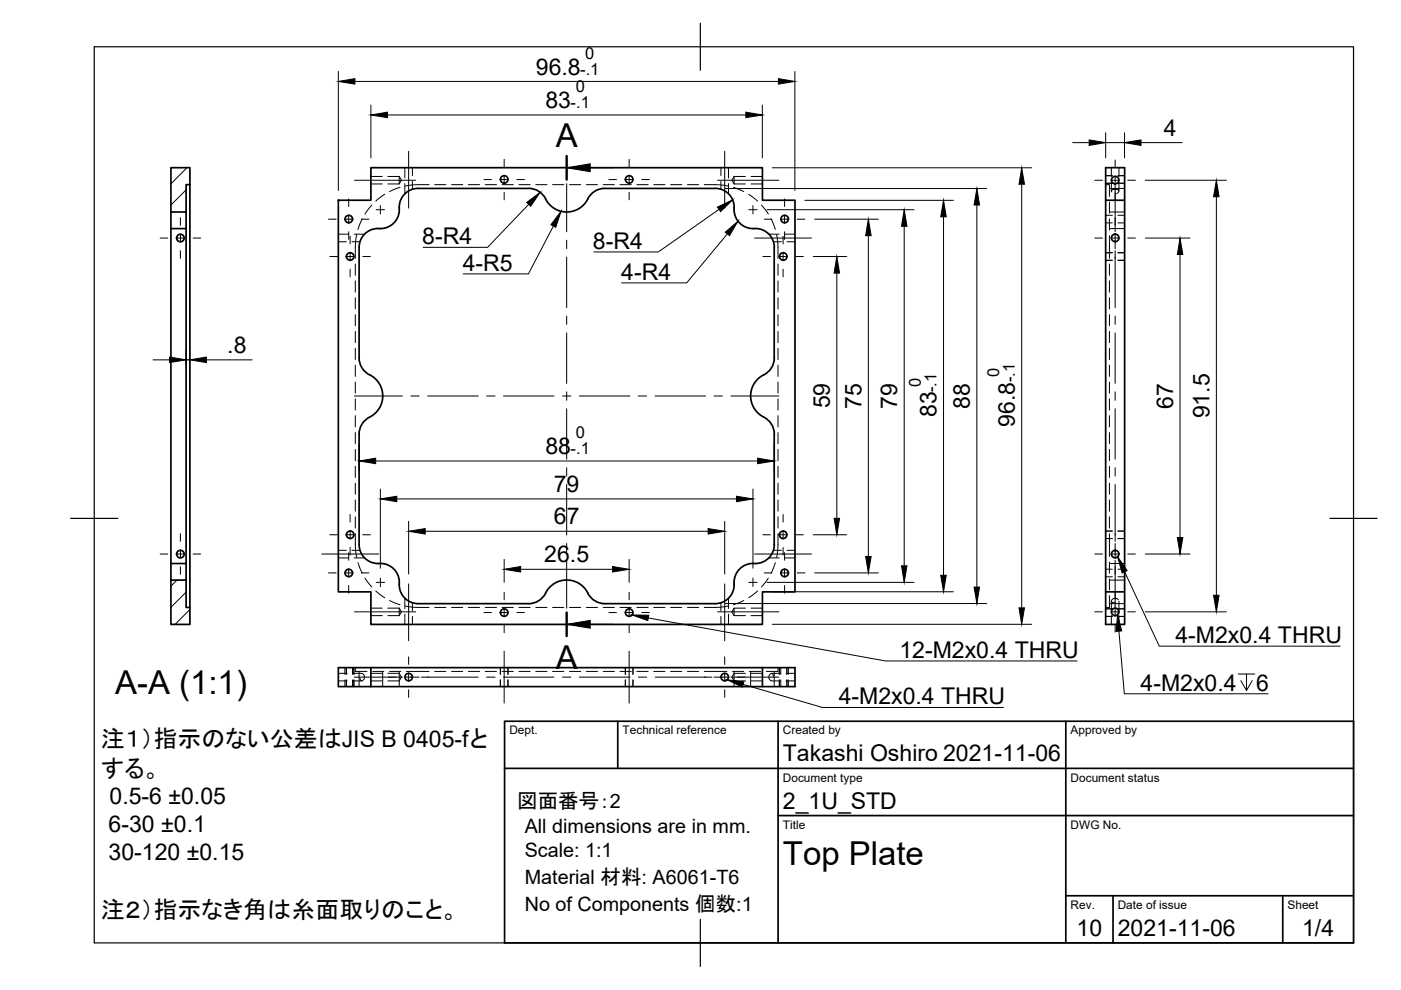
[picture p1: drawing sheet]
<svg xmlns="http://www.w3.org/2000/svg" width="297mm" height="210mm" viewBox="0 0 297 210" stroke-linecap="round" stroke-linejoin="round" font-family="sans-serif">
<!-- layer: Visible -->
<g fill="none" stroke="#000" stroke-width=".36">
<path d="M36.2 35.6h4.1v3.6h-.8v5.8h-3.3zM40.3 39.2v89.6M88.6 40h23.5M88.7 39.9a4.1 4.1 0 0 0-4.1 4.6 4 4 0 0 1-3.9 4M112.1 39.9a4 4 0 0 1 3.6 2.3M128.2 40h23.4M128.2 39.9a4 4 0 0 0-3.6 2.3M151.6 39.9a4 4 0 0 1 4.1 4M234.4 35.6h4v96.8h-4zM36.2 45v87.4h4.1v-3.6h-.8v-5.8h-3.3M36.2 48.5h3.3M39.5 45v78"/>
<path d="M71.7 42.5h6.9v-6.9h83v6.9h7v83h-7v6.9h-83v-6.9h-6.9zM80.6 48.5a4 4 0 0 0-4.5 4v23.4a4 4 0 0 0 2.3 3.6M115.7 42.2a5 5 0 0 0 4.5 2.8 5 5 0 0 0 4.4-2.8M155.6 44a4.1 4.1 0 0 0 4.5 4.5M160.2 48.4a4 4 0 0 1 4 4.1l-.1 23.4a4.2 4.2 0 0 1-2.8 3.9 5 5 0 0 0 .6 8.6M234.4 42.5h4M78.4 79.5a5 5 0 0 1 2.8 4.5 5 5 0 0 1-2.8 4.4M76.1 92v23.5M78.4 88.4a4 4 0 0 0-2.3 3.6M161.9 88.4a4 4 0 0 1 2.3 3.6M164.1 92v23.5M36.2 119.5h3.3"/>
<path d="M76.1 115.5a4.1 4.1 0 0 0 4.5 4M80.7 119.5a4 4 0 0 1 4 4M160.1 119.5a4 4 0 0 0-4.5 4M164.2 115.5a4 4 0 0 1-4 4M84.6 123.5a4.1 4.1 0 0 0 4.1 4.5M88.6 128h23.5M115.7 125.8a5 5 0 0 1 4.5-2.8 5 5 0 0 1 4.4 2.8M115.7 125.8a4 4 0 0 1-3.6 2.2M155.6 123.5v.5M155.7 124a4 4 0 0 1-4.1 4h-23.4a4 4 0 0 1-3.6-2.2M234.4 125.5h4M71.7 141.6h96.9v4h-96.9z"/>
<path d="M78.6 141.6v4M161.6 141.6v4"/>
<circle cx="106.9" cy="38" r=".79"/>
<circle cx="133.4" cy="38" r=".79"/>
<circle cx="236.4" cy="38.2" r=".79"/>
<circle cx="38.2" cy="50.5" r=".8"/>
<circle cx="73.9" cy="46.4" r=".79"/>
<circle cx="74.2" cy="54.4" r=".79"/>
<circle cx="166.1" cy="54.4" r=".79"/>
<circle cx="166.4" cy="46.4" r=".79"/>
<circle cx="236.4" cy="50.4" r=".79"/>
<circle cx="38.2" cy="117.5" r=".8"/>
<circle cx="74.2" cy="113.4" r=".79"/>
<circle cx="166" cy="113.4" r=".79"/>
<circle cx="236.4" cy="117.5" r=".79"/>
<circle cx="73.9" cy="121.5" r=".79"/>
<circle cx="106.9" cy="129.9" r=".79"/>
<circle cx="133.4" cy="129.9" r=".79"/>
<circle cx="166.4" cy="121.5" r=".79"/>
<circle cx="236.4" cy="129.7" r=".79"/>
<circle cx="86.6" cy="143.6" r=".79"/>
<circle cx="153.7" cy="143.6" r=".79"/>
</g>
<!-- layer: Hidden -->
<g fill="none" stroke="#000" stroke-width=".21">
<path d="M78.6 39h2.4M78.6 37.4h2.4M82.2 37.4h2.4M84.6 37.4v1.6M84.6 37.4l.5 .8-.5 .8h-2.4M84.8 39.7l-2.2 .9M85.8 35.6v2.1M85.8 38.9v2.2M87.4 35.6v1.6M87.4 38.5v1.6M91 39.2a17.7 17.7 0 0 0-5 .2M92.2 39.2h2.3"/>
<path d="M95.7 39.2h2.4M99.3 39.2h2.4M102.9 39.2h2.4M106.4 39.2h2.4M110 39.2h2.4M113.6 39.2h2.4M117.2 39.2h2.3M120.7 39.2h2.4M124.3 39.2h2.4M127.9 39.2h2.4M131.4 39.2h2.4M135 39.2h2.4"/>
<path d="M138.6 39.2h2.4M142.2 39.2h2.3M145.8 39.2h2.3M149.3 39.2a17.7 17.7 0 0 1 5 .2M152.8 35.6v1.6M152.8 38.5v1.6M154.5 35.6v2.1M154.5 38.9v2.2M155.5 39.7l2.2 .9M155.6 37.4v1.6M155.6 39h2.5M158.1 37.4h-2.5l-.4 .8 .4 .8"/>
<path d="M159.2 39h2.4M159.2 37.4h2.4M234.4 39.2h.8v2.4M234.4 37.2h1.4M234.4 38.9h1.4M235.2 40h3.2M235.6 35.6v1.8M235.6 38.6v1.9M237 37.2h1.4M237 38.9h1.4M237.2 35.6v1.8M237.2 38.6v1.9"/>
<path d="M71.7 49.6h2.2M71.7 51.3h1.7M74.6 51.3h1.7M75.1 49.6h2.2M75.3 56v2.4M75.3 59.6v2.3M75.6 49.8a17.7 17.7 0 0 0-.3 5M76.8 46.4l-.9 2.2M78.8 43.5l-1.4 1.9M81.6 41.2l-1.9 1.4M158.7 41.2l1.9 1.4M161.5 43.5l1.4 1.9"/>
<path d="M163 49.6h2.2M163.5 46.4l.9 2.2M164 51.3h1.7M164.7 49.8a17.7 17.7 0 0 1 .3 5M165 56v2.4M165 59.6v2.3M166.4 49.6h2.2M166.9 51.3h1.7M234.4 55.2h1.4M234.4 53.6h1.4M234.4 45.6h1.4M234.4 47.3h1.4"/>
<path d="M235.2 42.8v2.4M235.2 46.4v2.4M235.2 50v4.8M235.2 56v2.4M235.2 59.6v2.3M235.2 48.5h3.2M235.2 45h3.2M235.7 40.7l-.1-.3 .3-.2 .8-.1 .5 .2a.52 .52 0 0 1-.5 .7M237 55.2h1.4M237 53.6h1.4M237 45.6h1.4M237 47.3h1.4"/>
<path d="M75.3 63.1v2.4M75.3 66.7v2.4M75.3 70.3v2.4M75.3 73.8v2.4M75.3 77.4v2.4M165 63.1v2.4M165 66.7v2.4M165 70.3v2.4M165 73.8v2.4M165 77.4v2.4M235.2 63.1v2.4M235.2 66.7v2.4"/>
<path d="M235.2 70.3v2.4M235.2 73.8v2.4M235.2 77.4v2.4M75.3 81v2.4M75.3 84.6v2.3M75.3 88.1v2.4M75.3 91.7v2.4M75.3 95.3v2.4M75.3 98.9v2.3M165 81v2.4M165 84.6v2.3M165 88.1v2.4"/>
<path d="M165 91.7v2.4M165 95.3v2.4M165 98.9v2.3M235.2 81v2.4M235.2 84.6v2.3M235.2 88.1v2.4M235.2 91.7v2.4M235.2 95.3v2.4M235.2 98.9v2.3M71.7 116.7h1.7M71.7 118.3h2.2M74.6 116.7h1.7"/>
<path d="M75.1 118.3h2.2M75.3 113.1a17.7 17.7 0 0 0 .3 5.1M75.3 102.4v2.4M75.3 106v2.4M75.3 109.6v2.4M75.9 119.3l.9 2.2M163 118.3h2.2M164 116.7h1.7M164.4 119.3l-.9 2.2M165 113.1a17.7 17.7 0 0 1-.3 5.1M165 102.4v2.4M165 106v2.4"/>
<path d="M165 109.6v2.4M166.4 118.3h2.2M166.9 116.7h1.7M234.4 114.2h1.4M234.4 112.6h1.4M235.2 119.2v2.3M235.2 113.1v4.9M235.2 102.4v2.4M235.2 106v2.4M235.2 109.6v2.4M235.2 119.5h3.2M237 114.2h1.4"/>
<path d="M237 112.6h1.4M77.4 122.6l1.4 1.9M78.6 130.5h2.4M78.6 128.9h2.4M79.7 125.3l1.9 1.4M82.2 128.9h2.4M82.6 127.3l2.2 .9M84.6 128.9v1.6M84.6 128.9l.5 .8-.5 .8h-2.4M85.8 126.8v2.2M85.8 130.2v2.2M86 128.5a17.7 17.7 0 0 0 5 .3"/>
<path d="M87.4 127.8v1.7M87.4 130.7v1.7M92.2 128.8h2.3M95.7 128.8h2.4M99.3 128.8h2.4M102.9 128.8h2.4M106.4 128.8h2.4M110 128.8h2.4M113.6 128.8h2.4M117.2 128.8h2.3M120.7 128.8h2.4M124.3 128.8h2.4"/>
<path d="M127.9 128.8h2.4M131.4 128.8h2.4M135 128.8h2.4M138.6 128.8h2.4M142.2 128.8h2.3M145.8 128.8h2.3M152.8 127.8v1.7M152.8 130.7v1.7M154.3 128.5a17.7 17.7 0 0 1-5 .3M154.5 126.8v2.2M154.5 130.2v2.2M155.6 128.9v1.6"/>
<path d="M155.6 130.5h2.5M157.7 127.3l-2.2 .9M158.1 128.9h-2.5l-.4 .8 .4 .8M159.2 130.5h2.4M159.2 128.9h2.4M160.6 125.3l-1.9 1.4M162.9 122.6l-1.4 1.9M234.4 129.1h1.4M234.4 130.7h1.4M234.4 120.7h1.4M234.4 122.3h1.4M235.2 126.3v2.5h-.8"/>
<path d="M235.2 122.7v2.4M235.2 128h3.2M235.2 123h3.2M235.6 127.5v1.8M235.6 130.5v1.9M237 129.1h1.4M237 130.7h1.4M237 120.7h1.4M237 122.3h1.4M237.1 127.2l-.4-.3-.4-.1-.6 .4-.1 .3 .2 .2 .7 .1M237.2 127.5v1.8M237.2 130.5v1.9"/>
<path d="M71.7 142.8h1.9M71.7 144.4h1.9M73.1 141.6v1.4M73.1 144.2v1.4M73.4 141.6v1.4M73.4 144.2v1.4M74.7 141.6v1.4M74.7 144.2v1.4M74.8 142.8h1.9M74.8 144.4h1.9M75 141.6v1.4M75 144.2v1.4"/>
<path d="M75.3 141.6v.8h2.5M76.1 142.4v3.2M76.7 142.8l.4 .2 .2 .4-.2 .7a.42 .42 0 0 1-.6 .2 .42 .42 0 0 1-.2-.5M78.6 142.8h2.4M78.6 144.4h2.4M79 142.4h2.4M81.1 142.4v3.2M82.2 142.8h2.4M82.6 142.4h2.4M84.6 142.8v2.8M84.6 142.8l.5 .8-.5 .8h-2.4M84.6 142.4v.4"/>
<path d="M86.1 142.4h4.9M92.2 142.4h2.3M95.7 142.4h2.4M99.3 142.4h2.4M102.9 142.4h2.4M106.1 141.6v1.4M106.1 144.2v1.4M106.4 142.4h2.4M107.7 141.6v1.4M107.7 144.2v1.4M110 142.4h2.4M113.6 142.4h2.4"/>
<path d="M117.2 142.4h2.3M120.7 142.4h2.4M124.3 142.4h2.4M127.9 142.4h2.4M131.4 142.4h2.4M132.6 141.6v1.4M132.6 144.2v1.4M134.2 141.6v1.4M134.2 144.2v1.4M135 142.4h2.4M138.6 142.4h2.4M142.2 142.4h2.3"/>
<path d="M145.8 142.4h2.3M149.3 142.4h4.8M155.3 142.4h2.4M155.6 142.4v2M155.6 144.4v1.2M155.6 144.4h2.5M158.1 142.8h-2.5l-.4 .8 .4 .8M158.9 142.4h2.4M159.2 142.4v3.2M159.2 142.8h2.4M159.2 144.4h2.4M163.6 142.8h1.9"/>
<path d="M163.6 144.4h1.9M164 143.4l-.2-.5a.67 .67 0 0 0-.7 .3 .67 .67 0 0 0 0 .7l.5 .5M164.1 142.4v3.2M165 141.6v.8h-2.5M165.2 141.6v1.4M165.2 144.2v1.4M165.5 141.6v1.4M165.5 144.2v1.4M166.7 142.8h1.9M166.7 144.4h1.9M166.8 141.6v1.4M166.8 144.2v1.4"/>
<path d="M167.2 141.6v1.4M167.2 144.2v1.4"/>
</g>
<!-- layer: Border -->
<path d="M20 9.9h267v190h-267zM148.5 4.9v10M15 109.9h10M282 109.9h10M148.5 194.9v10" fill="none" stroke="#000" stroke-width=".25"/>
<!-- layer: TitleBlock -->
<path d="M107 152.9h180v47h-180zM131 152.9v10M165 152.9v47M226 152.9v47M107 162.9h180M165 172.9h122M226 189.9h61M236 189.9v10M272 189.9v10" fill="none" stroke="#000" stroke-width=".36"/>
<!-- layer: Dimensions -->
<g fill="none" stroke="#000" stroke-width=".21">
<path d="M71.7 15.1v25.3M75.2 17.3h89.8M168.5 15.1v25.3M78.6 22.3v11.2M82.1 24.4h76M153.7 40h55.5M161.6 22.3v11.2M163.7 35.6h55M216.6 39.1v89.8M227.4 30.2h3.5M234.4 28.1v5.4M234.4 30.2h4"/>
<path d="M238.4 28.1v5.4M241.9 30.2h8.7M242.8 38.2h17.2M162.6 44.5h31.2M170.6 42.5h31.5M172.4 54.4h7.1M172.7 46.5h13.5M177.4 57.9v52M184.1 50v68M191.7 48v72M200 46v76M207.1 43.5v81"/>
<path d="M242.8 50.5h9.5M250.2 54v60M257.9 41.7v84.5M32.4 76.3h3.5M39.5 74.2v3.2M39.5 76.3h.8M43.8 76.3h9.7M76.1 94.1v5.7M79.7 97.7h80.9M164.1 94.1v5.7M80.6 103.7v16.8M84.1 105.8h72"/>
<path d="M86.6 110.5v11.2M90.1 112.6h60M106.9 118.6v4.9M133.4 118.6v4.9M153.6 110.5v11.2M159.6 103.7v16.8M172.4 113.4h7.1M242.8 117.5h9.5M110.4 120.7h19.5M153.7 128h55.5M162.6 123.5h31.2M163.7 125.5h38.4"/>
<path d="M163.7 132.4h55M172.7 121.5h13.5M242.8 129.7h17.2"/>
</g>
<g fill="#000" stroke="#000" stroke-width=".21">
<path d="M71.7 17.3l3.5-.6v1.1zM165 16.7l3.5 .6-3.5 .5zM78.6 24.4l3.5-.6v1.1zM158.1 23.8l3.5 .6-3.5 .5zM216.6 35.6l.6 3.5h-1.2zM230.9 29.7l3.5 .5-3.5 .6zM238.4 30.2l3.5-.5v1.1zM177.4 54.4l.6 3.5h-1.2zM184.1 46.5l.6 3.5h-1.2zM191.7 44.5l.6 3.5h-1.2zM200 42.5l.6 3.5h-1.1zM207.1 40l.6 3.5h-1.2z"/>
<path d="M250.2 50.5l.6 3.5h-1.2zM257.9 38.2l.6 3.5h-1.2zM35.9 75.7l3.6 .6-3.6 .6zM40.3 76.3l3.5-.6v1.2zM76.1 97.7l3.6-.6v1.2zM160.6 97.1l3.5 .6-3.5 .6zM80.6 105.8l3.5-.6v1.2zM86.6 112.6l3.5-.5v1.1zM150.1 112.1l3.5 .5-3.5 .6zM156.1 105.2l3.5 .6-3.5 .6zM176.8 109.9h1.2l-.6 3.5zM183.5 118h1.2l-.6 3.5z"/>
<path d="M191.1 120h1.2l-.6 3.5zM249.6 114h1.2l-.6 3.5zM106.9 120.7l3.5-.6v1.2zM129.9 120.1l3.5 .6-3.5 .6zM199.5 122h1.1l-.6 3.5zM206.5 124.5h1.2l-.6 3.5zM216 128.9h1.2l-.6 3.5zM257.3 126.2h1.2l-.6 3.5z"/>
</g>
<!-- layer: Center Lines -->
<g fill="none" stroke="#000" stroke-width=".21">
<path d="M75.1 38.2h13M86.6 32.1v12M102.6 38.1h1.6M106 38.1h1.8M106.9 33.8v1.6M106.9 37.2v1.8M109.6 38.1h1.6M120.1 39v10.1M129.1 38.1h1.6M132.5 38.1h1.8M133.4 33.8v1.6M133.4 37.2v1.8"/>
<path d="M136.1 38.1h1.6M152.1 38.2h13M153.6 32.1v12M232.1 38.2h1.6M235.5 38.2h1.8M236.4 33.9v1.6M236.4 37.3v11.8M239.1 38.2h1.6M34 50.5h1.6M37.4 50.5h1.7M38.2 46.2v1.6M38.2 49.6v1.8"/>
<path d="M38.2 53.1v1.7M40.9 50.5h1.6M69.6 46.5h1.7M69.9 54.4h1.7M73 46.5h1.8M73.3 54.4h1.8M73.9 42.2v1.6M73.9 45.6v1.8M73.9 49.1v1.7M74.2 50.1v1.6M74.2 53.5v1.8M74.2 57.1v1.6"/>
<path d="M76.6 46.5h1.6M76.9 54.4h1.6M79.8 44.5h1.7M80.6 43.6v1.8M106.9 40.8v1.6M120.1 50.9v1.8M120.1 54.5v10.7M133.4 40.8v1.6M158.7 44.5h1.8M159.6 43.6v1.8M160 50.5h12M161.7 54.4h1.7"/>
<path d="M162 46.5h1.7M165.1 54.4h1.8M165.4 46.5h1.8M166 50.1v1.6M166 53.5v1.8M166 57.1v1.6M166.3 42.2v1.6M166.3 45.6v1.8M166.3 49.1v1.7M168.7 54.4h1.6M169 46.5h1.6M232.1 50.5h1.6"/>
<path d="M235.5 50.5h1.8M236.4 49.6v3.1M236.4 53.1v12.1M239.1 50.5h1.6M120.1 67v1.8M120.1 70.6v10.7M236.4 67v1.8M236.4 70.6v10.7M75.1 84h10.2M87.1 84h1.8M90.7 84h10.7M103.2 84h1.8"/>
<path d="M106.7 84h10.8M119.3 84h1.7M120.1 83.1v1.8M120.1 86.6v10.8M120.1 99.2v1.7M122.8 84h10.7M135.3 84h1.8M138.9 84h10.7M151.4 84h1.8M155 84h10.1M236.4 83.1v1.8M236.4 86.6v10.8"/>
<path d="M236.4 99.2v1.7M34 117.5h1.6M37.4 117.5h1.7M38.2 113.2v1.6M38.2 116.6v1.8M40.9 117.5h1.6M68.2 117.5h12.1M69.9 113.4h1.6M73.3 113.4h1.8M73.9 117.2v1.6M74.2 109.1v1.6M74.2 112.5v1.8"/>
<path d="M74.2 116v1.7M76.9 113.4h1.6M120.1 102.7v10.7M120.1 115.2v1.8M120.1 118.8v10.2M160 117.5h12M161.7 113.4h1.6M165.1 113.4h1.8M166 109.1v1.6M166 112.5v1.8M166 116.1v1.6M166.3 117.2v1.6"/>
<path d="M168.7 113.4h1.6M232.1 117.5h1.6M235.5 117.5h1.8M236.4 102.7v12.1M236.4 115.2v3.2M236.4 118.8v11.8M239.1 117.5h1.6M38.2 120.2v1.6M69.6 121.5h1.7M73 121.5h1.8M73.9 120.6v1.8M73.9 124.2v1.6"/>
<path d="M75.1 129.7h13M76.6 121.5h1.6M79.8 123.5h1.7M80.6 122.6v1.8M86.6 123.8v12.1M86.6 139.3v1.6M102.6 129.9h1.6M106 129.9h1.8M106.9 125.6v1.6M106.9 129v1.8M106.9 132.5v1.7M106.9 138.1v11"/>
<path d="M109.6 129.9h1.6M129.1 129.9h1.6M132.5 129.9h1.8M133.4 125.6v1.6M133.4 129v1.8M133.4 132.5v1.7M133.4 138.1v11M136.1 129.9h1.6M152.1 129.7h13M153.6 123.8v12.1M153.6 139.3v1.6M158.7 123.5h1.8"/>
<path d="M159.6 122.6v1.8M162 121.5h1.7M165.4 121.5h1.8M166.3 120.6v1.8M166.3 124.2v1.6M169 121.5h1.6M232.1 129.7h1.6M235.5 129.7h1.8M236.4 132.4v1.6M239.1 129.7h1.6M75.1 143.6h10.2M85.7 143.6h3.2"/>
<path d="M86.6 142.7v1.8M86.6 146.3v1.6M89.3 143.6h12.1M103.2 143.6h1.8M106.7 143.6h10.8M119.3 143.6h1.7M122.8 143.6h10.7M135.3 143.6h1.8M138.9 143.6h12.1M151.4 143.6h3.1M153.6 142.7v1.8M153.6 146.3v1.6"/>
<path d="M155 143.6h10.1"/>
</g>
<!-- layer: Hatching -->
<path d="M39.6 35.6l-3.3 3.4M39.5 40.3l-3.2 3.1M39.5 44.7l-.3 .3M37.5 123l-1.2 1.3M39.5 125.6l-3.2 3.1M40.3 129.2l-3.2 3.2" fill="none" stroke="#000" stroke-width=".21"/>
<!-- layer: Annotations -->
<path d="M120.1 33.1v5M120.1 129.9v5" fill="none" stroke="#000" stroke-width=".51"/>
<g fill="none" stroke="#000" stroke-width=".21">
<path d="M125.1 35.6h5M112.1 43.3l-8.7 9.1h-13.7M117.3 47.9l-5.3 10.2h-13.8M152.4 44.4l-12.8 9h-13.7M154.2 49.6l-8.6 10.4h-13.8M125.1 132.4h5M137.4 131l50.3 9.1h40.6M237.2 133.8l1.2 13.3h30.5M238.4 121.2l7.4 15.8h38.3M157.6 145.1l16.8 4.9h38.3M262.5 142.9h3.5M264.3 142.9v3.5l-1.2-2.1"/>
<path d="M265.5 144.3l-1.2 2.1"/>
</g>
<path d="M120.1 35.6l5-.9v1.7zM111.7 42.9l2.8-2.1-2 2.9zM118.9 44.8l-1.1 3.4-1-.5zM152.1 43.9l3.2-1.5-2.5 2.5zM153.8 49.2l2.7-2.3-1.8 3.1zM120.1 132.4l5-.9v1.7zM134 130.4h3.5l-.1 1.2zM236.9 130.3l.9 3.5-1.1 .1zM237 118.1l2 2.9-1.1 .5zM154.2 144.1l3.5 .5-.3 1.1z" fill="#000" stroke="#000" stroke-width=".21"/>
<g font-size="7">
<text x="117.8" y="31.1">A</text>
<text x="117.8" y="141.9">A</text>
<text x="24.4" y="147.2">A-A (1:1)</text>
<text x="166" y="183.4">Top Plate</text>
</g>
<g font-size="5.1">
<text x="21.4" y="158.3">注１）指示のない公差はJIS B 0405-fと</text>
<text x="21.4" y="164.7">する。</text>
<text x="21.4" y="194.6">注２）指示なき角は糸面取りのこと。</text>
</g>
<g font-size="4.9">
<text x="113.6" y="15.8">96.8</text>
<text x="115.7" y="22.9">83</text>
<text x="246.8" y="28.8">4</text>
<text x="89.5" y="51.7">8-R4</text>
<text x="125.7" y="52.7">8-R4</text>
<text x="98.1" y="57.4">4-R5</text>
<text x="131.7" y="59.3">4-R4</text>
<text x="48.2" y="74.8">.8</text>
<text x="176" y="86.6" transform="rotate(-90 176 86.6)">59</text>
<text x="182.7" y="86.7" transform="rotate(-90 182.7 86.7)">75</text>
<text x="190.2" y="86.7" transform="rotate(-90 190.2 86.7)">79</text>
<text x="198.6" y="88.4" transform="rotate(-90 198.6 88.4)">83</text>
<text x="205.7" y="86.7" transform="rotate(-90 205.7 86.7)">88</text>
<text x="248.7" y="86.7" transform="rotate(-90 248.7 86.7)">67</text>
<text x="256.4" y="88.7" transform="rotate(-90 256.4 88.7)">91.5</text>
<text x="215.2" y="90.5" transform="rotate(-90 215.2 90.5)">96.8</text>
<text x="115.7" y="96.3">88</text>
<text x="117.4" y="104.3">79</text>
<text x="117.4" y="111.2">67</text>
<text x="115.4" y="119.2">26.5</text>
<text x="249.2" y="136.3">4-M2x0.4 THRU</text>
<text x="190.7" y="139.4">12-M2x0.4 THRU</text>
<text x="177.8" y="149.3">4-M2x0.4 THRU</text>
<text x="241.8" y="146.4">4-M2x0.4</text>
<text x="266.4" y="146.4">6</text>
<text x="166" y="161.4">Takashi Oshiro 2021-11-06</text>
<text x="23.2" y="170.6">0.5-6 ±0.05</text>
<text x="166" y="171.4">2_1U_STD</text>
<text x="23" y="176.4">6-30 ±0.1</text>
<text x="23" y="182.3">30-120 ±0.15</text>
<text x="228.3" y="198.6">10</text>
<text x="237" y="198.4">2021-11-06</text>
<text x="276.1" y="198.6">1/4</text>
</g>
<text font-size="4.4" x="109.6" y="171.4">図面番号：2</text>
<g font-size="4.2">
<text x="111.3" y="176.6">All dimensions are in mm.</text>
<text x="111.3" y="181.8">Scale: 1:1</text>
<text x="111.3" y="187.5">Material 材料: A6061-T6</text>
<text x="111.3" y="193.2">No of Components 個数:1</text>
</g>
<g font-size="3.5">
<text x="123" y="15.8">-.1</text>
<text x="124.1" y="12.5">0</text>
<text x="121" y="22.9">-.1</text>
<text x="122.1" y="19.6">0</text>
<text x="195.2" y="82" transform="rotate(-90 195.2 82)">0</text>
<text x="198.6" y="83.1" transform="rotate(-90 198.6 83.1)">-.1</text>
<text x="211.8" y="80" transform="rotate(-90 211.8 80)">0</text>
<text x="215.2" y="81.1" transform="rotate(-90 215.2 81.1)">-.1</text>
<text x="122.1" y="92.9">0</text>
<text x="121" y="96.3">-.1</text>
</g>
<g font-size="2.5">
<text x="108" y="155.7">Dept.</text>
<text x="132" y="155.7">Technical reference</text>
<text x="166" y="155.7">Created by</text>
<text x="227" y="155.7">Approved by</text>
<text x="166" y="165.7">Document type</text>
<text x="227" y="165.7">Document status</text>
<text x="166" y="175.7">Title</text>
<text x="227" y="175.7">DWG No.</text>
<text x="227" y="192.7">Rev.</text>
<text x="237" y="192.7">Date of issue</text>
<text x="273" y="192.7">Sheet</text>
</g>
</svg>
